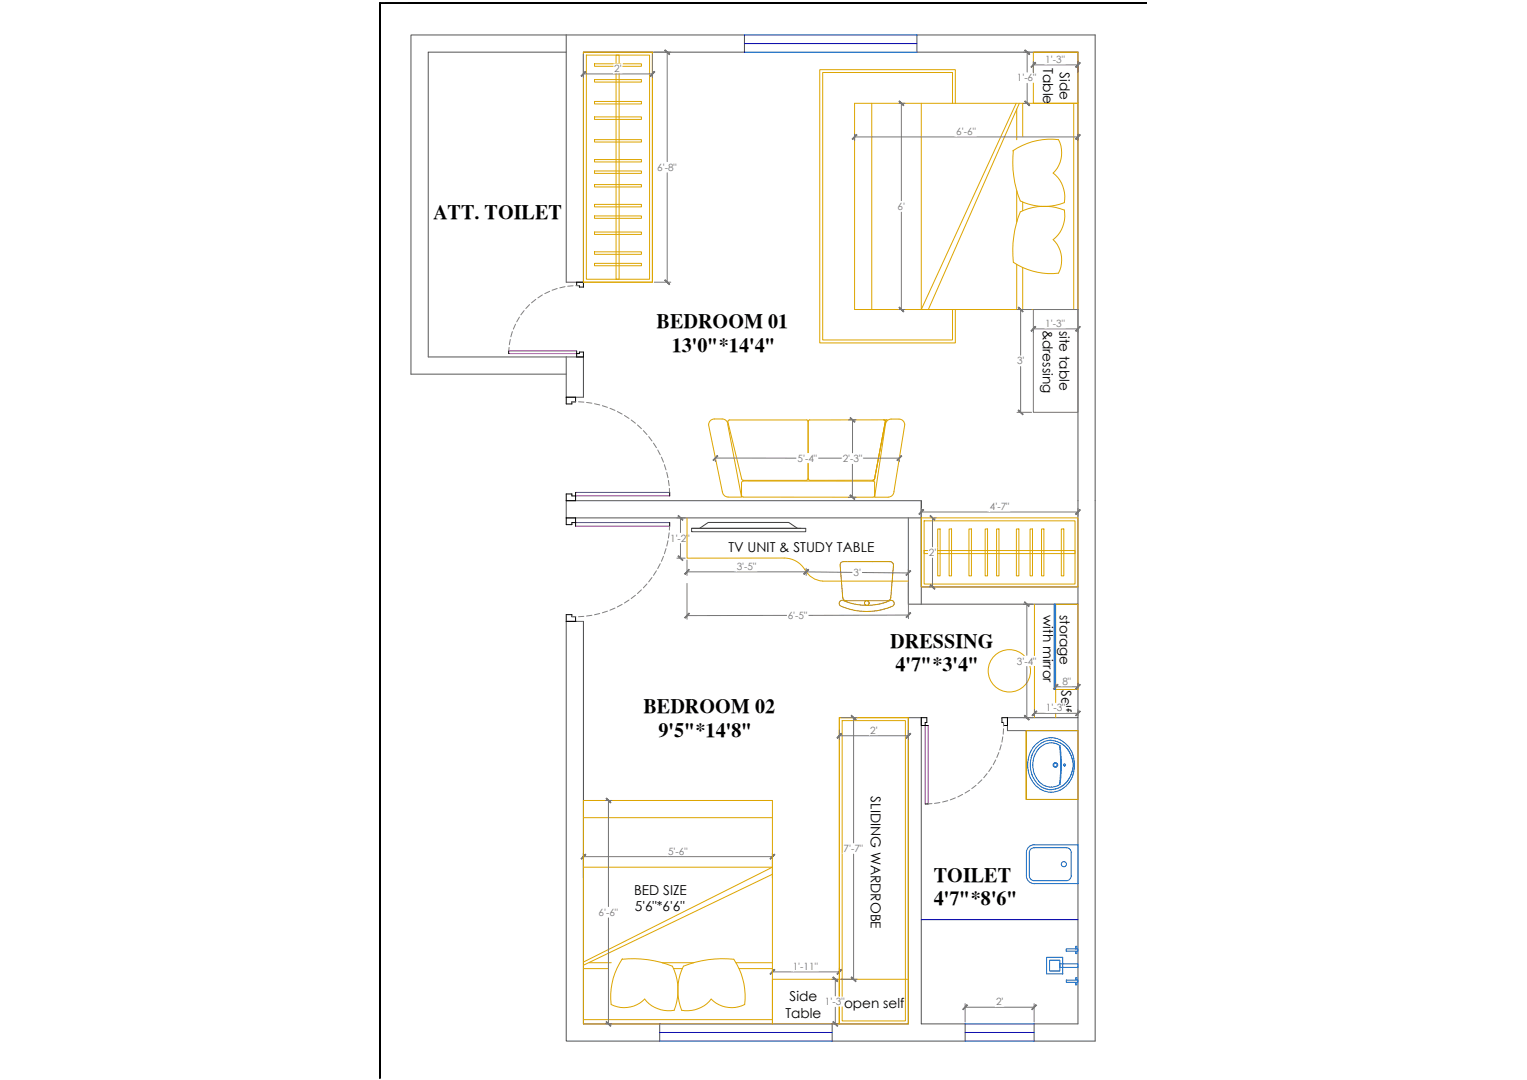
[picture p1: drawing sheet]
<svg xmlns="http://www.w3.org/2000/svg" width="594mm" height="420mm" viewBox="0 0 594 420" stroke-linecap="round" stroke-linejoin="round" font-family="sans-serif">
<!-- layer: WALLS -->
<path d="M220.3 13.6h-60.4v132h60.4M220.3 13.6h69.3v6.7h-62.6v89.5h-6.7zM356.7 13.6h69.4v391.4h-23.8v-6.7h17.1v-378h-62.7zM220.3 20.3h-53.7v118.6h60.4v15.6h-6.7v-15.6M353.4 201.5v33.5h66M419.4 228.3h-61v-26.8h-138.1v-6.7h138.1v40.2M220.3 241.7h6.7v156.6h29.7v6.7h-36.4zM353.4 279.2h5v119.1h17.1v6.7h-51.7v-6.7h29.6zM419.4 279.2h-27.4v5h27.4" fill="none" stroke="#545454" stroke-width=".39"/>
<!-- layer: PL - DOORS -->
<path d="M197.9 137.6h26.5M197.9 136.5h26.5M223.9 192.9h36.6M223.9 191.6h36.6M223.9 203.3h36.6M223.9 204.7h36.6M359.9 282.3v30.5M361.1 282.3v30.5" fill="none" stroke="#93278f" stroke-width=".39"/>
<path d="M224.4 109.8h2.6v1.9h-1.6v-.6h-1zM197.9 136.5v1.1M224.4 136.5v2.4h2.6v-1.9h-1.6v.6h-1M220.3 154.5h3.6v1.9h-1.4v.8h-2.2zM223.9 191.6v3.2h-3.6v-2.6h2.2v.7h1.4M260.5 191.6v1.3M223.9 203.3h-1.4v.8h-2.2v-2.6h3.6v3.2M260.5 203.3v1.4M220.3 239.1h2.2v.8h1.4v1.8h-3.6zM389.8 279.2h2.2v3.1h-1.6v-1.2h-.6zM359.9 282.3v-1.2h.7v-1.9h-2.2v3.1h2.7M359.9 312.8h1.2" fill="none" stroke="#000" stroke-width=".39"/>
<g fill="none" stroke="#808080" stroke-width=".39">
<path d="M206 118.5l-1.4 1.5M208.4 116.5l-1.6 1.3M211 114.7l-1.7 1.2M213.9 113.3l-2 .9M216.8 112.2l-2 .7M219.8 111.5l-2 .5M223 111.2l-2.1 .2M224 111.1h1.4M198.1 135.1l-.2 1.4M198.5 132.1l-.4 2M199.3 129l-.6 2M200.6 126.1l-.9 1.9"/>
<path d="M202.1 123.4l-1.1 1.8M203.9 120.8l-1.3 1.7M224 156.3l-1.6 .1M225.1 156.3l2 .1M228.2 156.6l2.1 .3M231.3 157.1l2 .4M234.3 157.8l2 .7M237.3 158.8l2 .9M240.2 160.1l1.8 1M242.9 161.6l1.8 1.2M245.6 163.4l1.6 1.2M248 165.3l1.5 1.5"/>
<path d="M250.3 167.5l1.4 1.6M252.4 169.9l1.2 1.6M254.2 172.4l1.2 1.8M255.9 175.1l1 1.8M257.3 177.9l.8 1.9M258.5 180.8l.6 2M259.4 183.8l.5 2.1M260 186.9l.3 2M260.4 190l.1 1.5M256.9 219.3l-1 1.9M258.1 216.4l-.8 2M259.1 213.4l-.6 2"/>
<path d="M259.9 210.4l-.5 2M260.3 207.3l-.3 2.1M260.5 204.7l-.1 1.5M222.4 239.9h1.6M227.1 239.8l-2 .1M230.3 239.4l-2.1 .3M233.3 238.7l-2 .5M236.3 237.8l-2 .6M239.3 236.6l-2 .8M242 235.1l-1.8 1M244.7 233.4l-1.8 1.2M247.2 231.6l-1.6 1.2"/>
<path d="M249.5 229.5l-1.5 1.4M251.7 227.2l-1.4 1.5M253.6 224.7l-1.2 1.7M255.4 222.1l-1.2 1.7M385.9 298.4l-1.2 1.8M387.4 295.6l-1 1.9M388.6 292.7l-.8 2M389.5 289.7l-.6 2.1M390.1 286.7l-.3 2M390.4 283.5l-.1 2.1M390.4 281l.1 1.5M362.6 312.6l-1.5 .1"/>
<path d="M365.7 312.2l-2.1 .4M368.7 311.5l-2 .5M371.7 310.4l-2 .8M374.5 309l-1.9 1M377.2 307.4l-1.8 1.1M379.7 305.5l-1.6 1.3M382 303.4l-1.5 1.4M384 301l-1.3 1.6"/>
</g>
<!-- layer: PL - FURNITURE -->
<g fill="none" stroke="#dda500" stroke-width=".39">
<path d="M227 20.3h26.8v89.5h-26.8zM228.1 21.4h24.6v87.2h-24.6zM231.3 39.5h18.2v.9h-18.2zM231.3 24.8h18.2v1h-18.2zM231.3 31h18.2v.9h-18.2zM239.7 21.4h1.2v87.2h-1.2zM253.8 20.3v89.5h-26.8M402 20.3h17.4v19.9h-17.4zM231.3 54.3h18.2v1h-18.2zM231.3 45.5h18.2v1h-18.2zM332.5 40.2h86.9v80.2h-86.9zM339.2 40.2v80.2"/>
<path d="M358.4 40.2v80.2l36.9-80.2M370.6 40.2v-12h-50.5v104.1h50.5v-11.8M371.7 40.2v-13.1h-52.8v106.3h52.8v-12.9M394.2 58.5a41.4 41.4 0 0 0 2.7 19.7 21.1 21.1 0 0 0 17.2 .6 12 12 0 0 0-4.4-11.5 11.1 11.1 0 0 0 2.1-13 26.2 26.2 0 0 0-17.8 4.4M395.5 42.4v12M396.6 40.2l-35.4 80.2M397.9 40.2v13M417.7 40.2v80.2M231.3 66.5h18.2v1h-18.2zM231.3 62.1h18.2v.9h-18.2zM231.3 79.5h18.2v1h-18.2zM231.3 71.8h18.2v.9h-18.2z"/>
<path d="M395.5 74.2v12.2M397.9 78.6v3.4M231.3 84h18.2v.9h-18.2zM231.3 98h18.2v.9h-18.2zM231.3 90.3h18.2v.9h-18.2zM396.9 82.4a21.3 21.3 0 0 1 17.2-.7 12 12 0 0 1-4.4 11.5 11.1 11.1 0 0 1 2.1 13.1 26.5 26.5 0 0 1-17.6-4.3 41.4 41.4 0 0 1 2.7-19.6zM231.3 102.5h18.2v.9h-18.2zM395.5 102.8v17.6M397.9 104.1v16.3M275.7 165.2l5.3 25.9a2.22 2.22 0 0 0 2.3 2.3h5.2l-5.3-28.2M275.7 165.2a2.22 2.22 0 0 1 2.2-2.2h3.1a2.22 2.22 0 0 1 2.2 2.2M313.8 163.4h-30l-.6 .6"/>
<path d="M313.8 163.3l.6 .6M314.4 164v22.2l-.6 .7-25.1-.2-5.5-22.7M315 163.3l-.6 .7M343.8 163.3h1.3l-.6 .7M343.8 163.3l-28.8 .1M343.8 163.3l.7 .7-4.3 22.5-.6 .3M344.5 165.3l-4.2 28.1h5.3M344.5 165.3a2.22 2.22 0 0 1 2.2-2.3h3.1a2.22 2.22 0 0 1 2.2 2.3l-4.5 27a2.22 2.22 0 0 1-1.9 1.1M288.5 187.8v5M288.5 192.7l.6 .7h50.6M314.4 186.2l.7 .6h24.5M339.6 186.8h.1"/>
<path d="M339.7 187.2l-50.6-.1-.6 .6M339.7 187.2l.6 .6M340.3 187.8v5M340.3 192.8l-.6 .6M267.3 201.5v15.6h37.8a9.4 9.4 0 0 1 8 4.5M358.4 201.5h61v26.8h-61zM359.5 202.6h58.7v24.6h-58.7zM359.5 214.2h58.7v1.2h-58.7zM364.8 205.8h.9v18.2h-.9zM369.3 205.8h.9v18.2h-.9zM377 205.8h.9v18.2h-.9zM383.3 205.8h.9v18.2h-.9z"/>
<path d="M387.7 205.8h.9v18.2h-.9zM395.4 205.8h1v18.2h-1zM400.8 205.8h.9v18.2h-.9zM405.2 205.8h.9v18.2h-.9zM412.9 205.8h1v18.2h-1zM313.1 221.6a8.4 8.4 0 0 0 7 4.5h33.3M402.4 235v44.2M410.7 235h8.7v33.2h-8.7zM326.5 279.2h26.9v119.1h-26.9zM326.5 279.2h26.9M326.5 279.2v119.1M410.7 268.2v11"/>
<path d="M327.6 280.3h24.6v116.9h-24.6zM227 318.1h73.5M227 311.4h73.5v86.9h-73.5zM227 337.4h73.5l-73.5 36.9M300.5 340.1l-73.5 35.4M227 376.8h9.6M229.2 374.5h8.6M242.1 373a26 26 0 0 0-4.3 17.8 11.2 11.2 0 0 0 13-2.1 12 12 0 0 0 11.5 4.3 21.1 21.1 0 0 0-.7-17.1 41.4 41.4 0 0 0-19.6-2.7M257.6 374.5h12.3M262 376.8h3.5M265.9 375.9a41.4 41.4 0 0 1 19.6-2.7 26.4 26.4 0 0 1 4.2 17.6 11.2 11.2 0 0 1-13-2.1 12 12 0 0 1-11.5 4.3 21.1 21.1 0 0 1 .7-17.1zM286.3 374.5h14.2"/>
<path d="M287.5 376.8h13M227 396.7h73.5M300.5 381h26v17.3h-26zM326.5 381h26.9"/>
<circle cx="392.7" cy="261" r="8.2"/>
</g>
<!-- layer: PL -  DIMENSIONS -->
<g fill="none" stroke="#767676" stroke-width=".39">
<path d="M227 21v9.2M227 28.8h26.8M253.8 21v9.2M254.5 20.3h6.5M259.6 20.3v42.6M398.2 20.3h2.3M399.6 20.3v7.8M399.6 32.4v7.8M402 23.8v4.4M402 25.2h17.4M419.4 23.8v4.4M332.5 52.2v2.5"/>
<path d="M332.5 53.3h86.9M349.7 40.2h2.4M350.7 40.2v37.9M398.2 40.2h2.3M419.4 52.2v2.5M259.6 67.2v42.6M350.7 82.5v37.9M254.5 109.8h6.5M349.7 120.4h2.4M395.7 120.4h5.6M397.1 120.4v17.8M402 120.4h17.4v40h-17.4z"/>
<path d="M402 128.2v1.1M402 127.9h17.4M419.4 128.2v1.1M397.1 142.6v17.8M278.3 178.9v.7M278.3 178.2h31.4M318.5 178.2h31.4M330.1 163.3h3M331.7 163.3v12.9M349.9 178.9v.7M395.7 160.4h5.6M330.1 193.4h2.9"/>
<path d="M331.6 180.6v12.8M358.4 197.8v3M358.4 199.2h61M419.4 197.8v3M263.3 201.5h3.3M263.3 217.1h3.3M264.7 201.5v5.7M264.7 211.5v5.6M267.3 217.9v6M362.8 201.5v11.3M362.8 217.1v11.2M363.5 201.5h.7"/>
<path d="M267.3 227v13.9M267.3 222.5l64.2 .2M306.1 239.4l-38.8 .1M313.6 221.1v2.8M335.5 222.7l17.9 .2M353.4 221.5v.7M353.4 226.8v13.9M353.4 239.3l-38.8 .1M361.4 228.3h.7M398.1 235h3.7M399.5 235v19.9M399.5 259.3v19.9"/>
<path d="M327.2 279.2h6.3M332.1 279.2v48.8M398.1 279.2h3.7M402.4 276.1v2.4M402.4 277.5h17M410.7 265.8v1.8M410.7 267.2h8.7M419.4 265.8v1.8M419.4 276.1v2.4M326.5 284v3.6M326.5 286.2h26.9M353.4 284v3.6"/>
<path d="M235.6 311.4h2.5M236.7 311.4v41.3M227 331.9v9.7M227 333.3h73.5M300.5 331.9v9.7M332.1 332.2v48.8M236.7 357.1v41.2M300.5 376.7v1.1M300.5 378.1h26M326.5 376.7v1.1M235.6 398.3h2.5M323.6 381h2.2"/>
<path d="M323.6 398.3h2.2M325 381v6.5M325 391.8v6.5M327.2 381h6.3M375.5 390.5v7.1M375.5 391.9h26.8M402.3 390.5v7.1"/>
</g>
<!-- layer: 0 -->
<g fill="#767676" stroke="#767676" stroke-width=".39">
<path d="M398.7 19.6l1.7 1.6 .1-.1zM398.7 19.6l.2-.2 1.6 1.7z"/>
<path d="M398.7 39.4l1.8 1.6-1.6-1.7zM398.7 39.4l1.8 1.6-.1 .1z"/>
<path d="M402.8 24.3l-1.5 1.9 1.7-1.7zM402.8 24.3l-1.5 1.9-.2-.2z"/>
<path d="M420.1 24.3l-1.6 1.7 .1 .2zM420.1 24.3l.2 .2-1.7 1.7z"/>
<path d="M258.6 19.6l1.7 1.6 .2-.1zM258.6 19.6l.2-.2 1.7 1.7z"/>
<path d="M258.8 108.9l-.2 .1 1.9 1.5zM258.6 109l1.9 1.5-.2 .2z"/>
<path d="M227.7 27.8l-1.4 1.9 1.6-1.7zM226 29.5l1.7-1.7-1.4 1.9z"/>
<path d="M252.9 29.5l.2 .2 1.5-1.9zM254.6 27.8l.1 .2-1.6 1.7z"/>
<path d="M333.2 52.3l-1.5 1.9 1.7-1.7zM333.2 52.3l-1.5 1.9-.2-.2z"/>
<path d="M420.1 52.3l-1.6 1.7 .1 .2zM420.1 52.3l.2 .2-1.7 1.7z"/>
<path d="M349.8 39.4l1.6 1.7 .2-.1zM349.8 39.4l.2-.1 1.6 1.7z"/>
<path d="M350 119.5l-.2 .1 1.8 1.6zM349.8 119.6l1.8 1.6-.2 .1z"/>
<path d="M396.1 119.6l1.7 1.7 .2-.1zM396.1 119.6l.2-.1 1.7 1.7z"/>
<path d="M396.3 159.5l-.2 .2 1.9 1.5zM396.1 159.7l1.9 1.5-.2 .1z"/>
<path d="M402.8 127l-1.5 1.8 1.7-1.6zM401.1 128.7l1.7-1.7-1.5 1.8z"/>
<path d="M418.5 128.7l.1 .1 1.5-1.8zM420.1 127l.2 .2-1.7 1.6z"/>
<path d="M359.1 198.3l-1.4 1.8 1.7-1.7zM359.1 198.3l-1.4 1.8-.2-.2z"/>
<path d="M418.5 199.9l.1 .2 1.5-1.8zM420.1 198.3l.2 .1-1.7 1.7z"/>
<path d="M361.9 200.7l1.6 1.7 .2-.2zM361.9 200.7l.1-.2 1.7 1.7z"/>
<path d="M362 227.4l-.1 .2 1.8 1.5zM361.9 227.6l1.8 1.5-.2 .1z"/>
<path d="M279.1 177.3l-1.5 1.8 1.7-1.6zM279.1 177.3l-1.5 1.8-.2-.1z"/>
<path d="M348.9 179l.3 .2 1.4-1.9zM350.6 177.3l.2 .2-1.6 1.7z"/>
<path d="M330.7 162.6l1.7 1.7 .2-.2zM330.7 162.6l.2-.2 1.7 1.7z"/>
<path d="M330.7 192.7l1.9 1.5-1.7-1.7zM330.7 192.7l1.9 1.5-.2 .2z"/>
<path d="M376.2 390.9l-1.5 1.9 1.7-1.7zM376.2 390.9l-1.5 1.9-.1-.2z"/>
<path d="M403 390.9l-1.6 1.7 .2 .2zM403 390.9l.3 .2-1.7 1.7z"/>
<path d="M403.2 276.6l-1.5 1.8 1.7-1.6zM401.5 278.3l1.7-1.7-1.5 1.8z"/>
<path d="M418.5 278.3l.1 .1 1.5-1.8zM420.1 276.6l.2 .2-1.7 1.6z"/>
<path d="M411.5 266.2l-1.5 1.9 1.6-1.7zM411.5 266.2l-1.5 1.9-.2-.2z"/>
<path d="M418.5 267.9l.1 .2 1.5-1.9zM420.1 266.2l.2 .2-1.7 1.7z"/>
<path d="M398.6 234.3l1.6 1.7 .2-.2zM398.6 234.3l.1-.2 1.7 1.7z"/>
<path d="M398.7 278.3l-.1 .2 1.8 1.5zM398.6 278.5l1.8 1.5-.2 .1z"/>
<path d="M301.3 377.2l-1.6 1.8 1.7-1.7zM301.3 377.2l-1.6 1.8-.1-.1z"/>
<path d="M325.6 378.9l.2 .1 1.5-1.8zM327.3 377.2l.2 .1-1.7 1.7z"/>
<path d="M327.3 285.3l-1.5 1.9 1.7-1.7zM327.3 285.3l-1.5 1.9-.2-.2z"/>
<path d="M354.1 285.3l-1.6 1.7 .1 .2zM354.1 285.3l.2 .2-1.7 1.7z"/>
<path d="M331.2 278.5l1.7 1.6 .1-.1zM331.3 278.3l1.7 1.7-1.8-1.5z"/>
<path d="M331.3 380l-.1 .3 1.8 1.4zM331.2 380.3l1.8 1.4-.1 .2z"/>
<path d="M324 380.3l1.7 1.6 .2-.2zM324.2 380l1.7 1.7-1.9-1.4z"/>
<path d="M324.2 397.4l-.2 .2 1.9 1.5zM324 397.6l1.9 1.5-.2 .2z"/>
<path d="M263.8 200.7l1.7 1.7 .2-.2zM263.8 200.7l.2-.2 1.7 1.7z"/>
<path d="M263.8 216.4l1.9 1.5-1.7-1.7zM263.8 216.4l1.9 1.5-.2 .2z"/>
<path d="M354.1 238.4l-1.6 1.6 .2 .2zM354.1 238.4l.2 .2-1.6 1.6z"/>
<path d="M268 238.6l-1.4 1.8 1.6-1.6zM268 238.6l-1.4 1.8-.3-.1z"/>
<path d="M314.4 221.5l-1.5 1.9 1.7-1.7zM312.7 223.2l1.7-1.7-1.5 1.9z"/>
<path d="M352.5 223.7l.1 .1 1.5-1.8zM354.1 222l.2 .2-1.7 1.6z"/>
<path d="M268 221.5l-1.5 1.9 1.7-1.7zM268 221.5l-1.5 1.9-.2-.2z"/>
<path d="M312.7 223.2l.2 .2 1.5-1.9zM314.4 221.5l.2 .2-1.7 1.7z"/>
</g>
<!-- layer: PL -  DIMENSIONS -->
<g fill="#fff" stroke="#fff" stroke-width=".39">
<path d="M395.8 28.5v3.5l7.6-3.5zM395.8 32l7.6-3.5v3.5z"/>
<path d="M406.9 21.4v3.4l7.5-3.4zM406.9 24.8l7.5-3.4v3.4z"/>
<path d="M255.7 63.3v3.5l7.8-3.5zM255.7 66.8l7.8-3.5v3.5z"/>
<path d="M238.9 24.9v3.4l3.1-3.4zM242 24.9v3.4h-3.1z"/>
<path d="M372 49.4v3.4l7.8-3.4zM372 52.8l7.8-3.4v3.4z"/>
<path d="M349.2 78.5v3.6l3-3.6zM352.2 78.5v3.6h-3z"/>
<path d="M395.5 138.7v3.5l3.1-3.5zM398.6 138.7v3.5h-3.1z"/>
<path d="M406.9 124v3.5l7.5-3.5zM406.9 127.5l7.5-3.5v3.5z"/>
<path d="M384.9 195.3v3.5l8-3.5zM384.9 198.8l8-3.5v3.5z"/>
<path d="M361.2 213.2v3.4l3.1-3.4zM364.3 213.2v3.4h-3.1z"/>
<path d="M310.2 176.5v3.5l7.8-3.5zM310.2 180l7.8-3.5v3.5z"/>
<path d="M327.7 176.6v3.5l7.9-3.5zM327.7 180.1l7.9-3.5v3.5z"/>
<path d="M387.3 388v3.4l3.2-3.4zM390.5 388v3.4h-3.2z"/>
<path d="M407.1 273.6v3.5l7.5-3.5zM407.1 277.1l7.5-3.5v3.5z"/>
<path d="M413.2 263.2v3.6l3.7-3.6zM413.2 266.8l3.7-3.6v3.6z"/>
<path d="M395.5 255.4v3.5l7.9-3.5zM395.5 258.9l7.9-3.5v3.5z"/>
<path d="M308.7 374.3v3.4l9.6-3.4zM308.7 377.7l9.6-3.4v3.4z"/>
<path d="M338.4 282.4v3.4l3.1-3.4zM341.5 282.4v3.4h-3.1z"/>
<path d="M328.2 328.4v3.4l7.8-3.4zM328.2 331.8l7.8-3.4v3.4z"/>
<path d="M321.2 387.9v3.5l7.5-3.5zM321.2 391.4l7.5-3.5v3.5z"/>
<path d="M259.8 329.4v3.4l7.9-3.4zM259.8 332.8l7.9-3.4v3.4z"/>
<path d="M232.9 353.1v3.5l7.7-3.5zM232.9 356.6l7.7-3.5v3.5z"/>
<path d="M261 207.6v3.4l7.5-3.4zM261 211l7.5-3.4v3.4z"/>
<path d="M306.4 237.7v3.4l7.8-3.4zM306.4 241.1l7.8-3.4v3.4z"/>
<path d="M332 221v3.4l3.1-3.4zM335.1 221v3.4h-3.1z"/>
<path d="M286.5 218.5v3.6l7.9-3.6zM286.5 222.1l7.9-3.6v3.6z"/>
</g>
<!-- layer: PL - WINDOWS -->
<path d="M289.6 13.6h67.1M289.6 16.9h67.1M289.6 20.3h67.1M256.7 398.3h67.1M375.5 398.3h26.8M256.7 401.7h67.1M256.7 405h67.1M375.5 401.7h26.8M375.5 405h26.8" fill="none" stroke="#00f" stroke-width=".39"/>
<!-- layer: PL - FURNITURE -->
<path d="M358.4 357.8h61" fill="none" stroke="#00f" stroke-width=".39"/>
<!-- layer: PL - SANITARY FITTINGS -->
<g fill="none" stroke="#006edd" stroke-width=".39">
<path d="M410.2 235h.4v33.2h-.4zM402.4 294.1l-.6 3.5 .6 3.5M408.9 288a9.7 9.7 0 0 1 8.7 9.6 9.7 9.7 0 0 1-8.7 9.6M408.9 288a9.4 9.4 0 0 0-7.8 12.2 9.7 9.7 0 0 0 2.2 4.2M411.5 289.6l.9 .5 .5 7.5-.5 7.5-.9 .6M411.5 289.6a6.8 6.8 0 0 0-9.1 4.5M412.2 290l.5 7.6-.5 7.6M412.3 287.8l1.7 1 1.4 1.3M412.4 287.8a9.2 9.2 0 0 0-12.5 8.6 10.1 10.1 0 0 0 9.6 11.8l2.9-.8M415.4 290.1a12 12 0 0 1 0 15M402.4 301l1.6 2.8M403.2 304.5a7.5 7.5 0 0 0 5.7 2.7"/>
<path d="M404 303.8l2.4 1.9M406.4 305.6a5.9 5.9 0 0 0 5.1 0M415.4 305.1l-1.4 1.3-1.7 1M402.3 329.8h12.6M402.3 328.7h17.1v15.1h-17.1M402.3 328.6a3 3 0 0 0-3 3.1v9.1a3 3 0 0 0 3 3M402.3 329.8l-.9 .2-.9 1.2v9.6l.5 1.3 1.3 .5M414.9 329.8l.9 .2 .9 1.2 .1 9.5-.6 1.4-1.3 .5M402.3 342.6h12.6M407.2 372.4h6.3v6.5h-6.3zM408.3 373.6h4v4.2h-4zM412.3 375h7.1v1.4h-7.1z"/>
<path d="M414.8 369.2h4.6v.8h-4.6zM418.5 369.2v-1.1h.5v1.1M418.5 370v1h.5v-1M414.9 381.3h4.5v.9h-4.5zM418.5 382.2v1h.5v-1M418.5 381.3v-1h.5v1"/>
<circle cx="410.6" cy="297.6" r=".7"/>
<circle cx="410.6" cy="297.6" r=".91"/>
<circle cx="414.2" cy="297.6" r=".4"/>
<circle cx="413.9" cy="336.2" r=".99"/>
</g>
<!-- layer: ELV. - FURNITURES -->
<path d="M399.2 284.2h20.2v26.8h-20.2z" fill="none" stroke="#b88a00" stroke-width=".39"/>
<!-- layer: 0 -->
<g fill="#000" stroke="#000" stroke-width=".39">
<path d="M147.7 1.1l.2 .2 298.2-.2zM147.9 1.3l298.2-.2z"/>
<path d="M147.9 1.3l-.2 418.2h.2zM147.7 1.1l.2 .2-.2 418.2z"/>
</g>
<!-- layer: WALLS -->
<g fill="#767676" stroke="#767676" stroke-width=".39">
<path d="M227.7 332.3l-1.4 1.9 1.6-1.7zM227.7 332.3l-1.4 1.9-.3-.2z"/>
<path d="M299.6 334l.1 .2 1.6-1.9zM301.3 332.3l.1 .2-1.7 1.7z"/>
<path d="M235.8 310.7l1.7 1.6 .1-.1zM235.8 310.7l.2-.2 1.6 1.7z"/>
<path d="M235.8 397.6l1.8 1.5-1.6-1.7zM235.8 397.6l1.8 1.5-.1 .2z"/>
</g>
<!-- layer: A-Furnitures -->
<path d="M269.1 205.5h44.4v1.4h-44.4zM269.1 205.5h42.6M272.2 205.5l3.3-2.2h31.4l3.3 2.2" fill="none" stroke="#443f3c" stroke-width=".39"/>
<!-- layer: FURNITURE -->
<g fill="none" stroke="#b85c00" stroke-width=".39">
<path d="M326.9 219.5l-.1 .4M327.1 219.1l-.2 .2M327.3 218.8l-.2 .2M327.7 218.6l-.3 .1M328.4 218.5h-.6M328.5 218.5h.2M328.9 218.5h.3M329.3 218.5h.3M329.8 218.5h.2M330.1 218.5h.3M330.6 218.5h.3M331 218.5h.3"/>
<path d="M331.4 218.5h.3M331.8 218.5h.3M332.3 218.5h.3M332.7 218.5h.2M333.1 218.5h.3M333.5 218.5h.3M334 218.5h.2M334.4 218.5h.2M334.8 218.5h.3M335.2 218.5h.3M335.6 218.5h.3M336 218.5h.3"/>
<path d="M336.5 218.5h.2M336.9 218.5h.3M337.3 218.5h.3M337.7 218.5h.3M338.1 218.5h.3M338.6 218.5h.2M338.9 218.5h.3M339.4 218.5h.3M339.8 218.5h.3M340.2 218.5h.3M340.6 218.5h.3M341.1 218.5h.3"/>
<path d="M341.5 218.5h.3M341.9 218.5h.3M342.3 218.5h.3M342.8 218.5h.2M343.2 218.5h.2M343.6 218.5h.3M344 218.5h.3M344.4 218.5h.3M344.8 218.5h.3M345.3 218.5h.3M345.7 218.5h.3M346.1 218.5h.5"/>
<path d="M346.7 218.6l.3 .1M347.1 218.8l.2 .2M347.4 219.1l.1 .2M347.5 219.5l.1 .4M326.8 233.9l.8-.4a24.3 24.3 0 0 0 19.2 .1 1.2 1.2 0 0 1 1.1 1 1.2 1.2 0 0 1-.8 1.3 23.3 23.3 0 0 1-20.4-.6l-.2-.6zM326.8 220.1l.1 .3M326.9 220.5v.3M326.9 220.9l.1 .3M327 221.3v.3M327 221.8v.2M327 222.2l.1 .2M327.1 222.6v.3"/>
<path d="M327.1 223v.3M327.1 223.4v.3M327.2 223.8v.3M327.2 224.3v.3M327.2 224.7l.1 .3M327.3 225.1v.3M327.3 225.5v.3M327.3 225.9l.6 6.6M327.9 232.4l.5 1 .8 .3M346.6 232.4l-.3 .8-1 .5h-16.1M347.1 225.9l-.5 6.5M347.1 225.5v.3"/>
<path d="M347.2 225.1v.3M347.2 224.7v.3M347.2 224.3v.3M347.3 223.8l-.1 .3M347.3 223.4v.3M347.3 223v.3M347.4 222.6v.3M347.4 222.2v.2M347.5 221.8l-.1 .2M347.5 221.3v.3M347.5 220.9v.3M347.5 220.5v.3"/>
<path d="M347.6 220.1l-.1 .3"/>
<circle cx="337.2" cy="234.6" r=".91"/>
</g>
<g font-size="7.9">
<text x="168.5" y="85.2">ATT. TOILET</text>
<text x="255.4" y="127.7">BEDROOM 01</text>
<text x="261.3" y="136.8">13'0&quot;*14'4&quot;</text>
<text x="346.4" y="252.2">DRESSING</text>
<text x="348.3" y="261.2">4'7&quot;*3'4&quot;</text>
<text x="250.3" y="277.6">BEDROOM 02</text>
<text x="256.2" y="286.6">9'5&quot;*14'8&quot;</text>
<text x="363.3" y="343">TOILET</text>
<text x="363.3" y="351.9">4'7&quot;*8'6&quot;</text>
</g>
<g font-size="5.3">
<text x="405.8" y="26.6" transform="rotate(90 405.8 26.6)">Table</text>
<text x="412.3" y="28.2" transform="rotate(90 412.3 28.2)">Side</text>
<text x="405.7" y="128.2" transform="rotate(90 405.7 128.2)">&amp;dressing</text>
<text x="412.2" y="128.6" transform="rotate(90 412.2 128.6)">site table</text>
<text x="283.4" y="214.7">TV UNIT &amp; STUDY TABLE</text>
<text x="405.8" y="239.2" transform="rotate(90 405.8 239.2)">with mirror</text>
<text x="412.4" y="239.2" transform="rotate(90 412.4 239.2)">storage</text>
<text x="413" y="268.4" transform="rotate(90 413 268.4)">Self</text>
<text x="338.7" y="309.9" transform="rotate(90 338.7 309.9)">SLIDING WARDROBE</text>
<text x="246.7" y="348.1">BED SIZE</text>
<text x="247" y="354.6">5'6&quot;*6'6&quot;</text>
<text x="307.2" y="389.4">Side</text>
<text x="305.5" y="395.9">Table</text>
<text x="328.4" y="392">open self</text>
</g>
<g font-size="3.9" fill="#767676">
<text x="239" y="28">2'</text>
<text x="406.7" y="24.5">1'-3&quot;</text>
<text x="395.6" y="31.6">1'-6&quot;</text>
<text x="372.1" y="52.5">6'-6&quot;</text>
<text x="255.7" y="66.4">6'-8&quot;</text>
<text x="349.2" y="81.7">6'</text>
<text x="406.7" y="127.1">1'-3&quot;</text>
<text x="395.7" y="141.8">3'</text>
<text x="310.3" y="179.6">5'-4&quot;</text>
<text x="327.9" y="179.8">2'-3&quot;</text>
<text x="385.1" y="198.4">4'-7&quot;</text>
<text x="260.7" y="210.7">1'-2&quot;</text>
<text x="286.6" y="221.7">3'-5&quot;</text>
<text x="361.4" y="216.3">2'</text>
<text x="332.1" y="224.1">3'</text>
<text x="306.5" y="240.8">6'-5&quot;</text>
<text x="395.6" y="258.5">3'-4&quot;</text>
<text x="413.3" y="266.4">8&quot;</text>
<text x="406.9" y="276.7">1'-3&quot;</text>
<text x="338.6" y="285.6">2'</text>
<text x="259.9" y="332.5">5'-6&quot;</text>
<text x="328.2" y="331.5">7'-7&quot;</text>
<text x="232.9" y="356.2">6'-6&quot;</text>
<text x="308.4" y="377.4">1'-11&quot;</text>
<text x="321" y="391">1'-3&quot;</text>
<text x="387.5" y="391.1">2'</text>
</g>
</svg>
